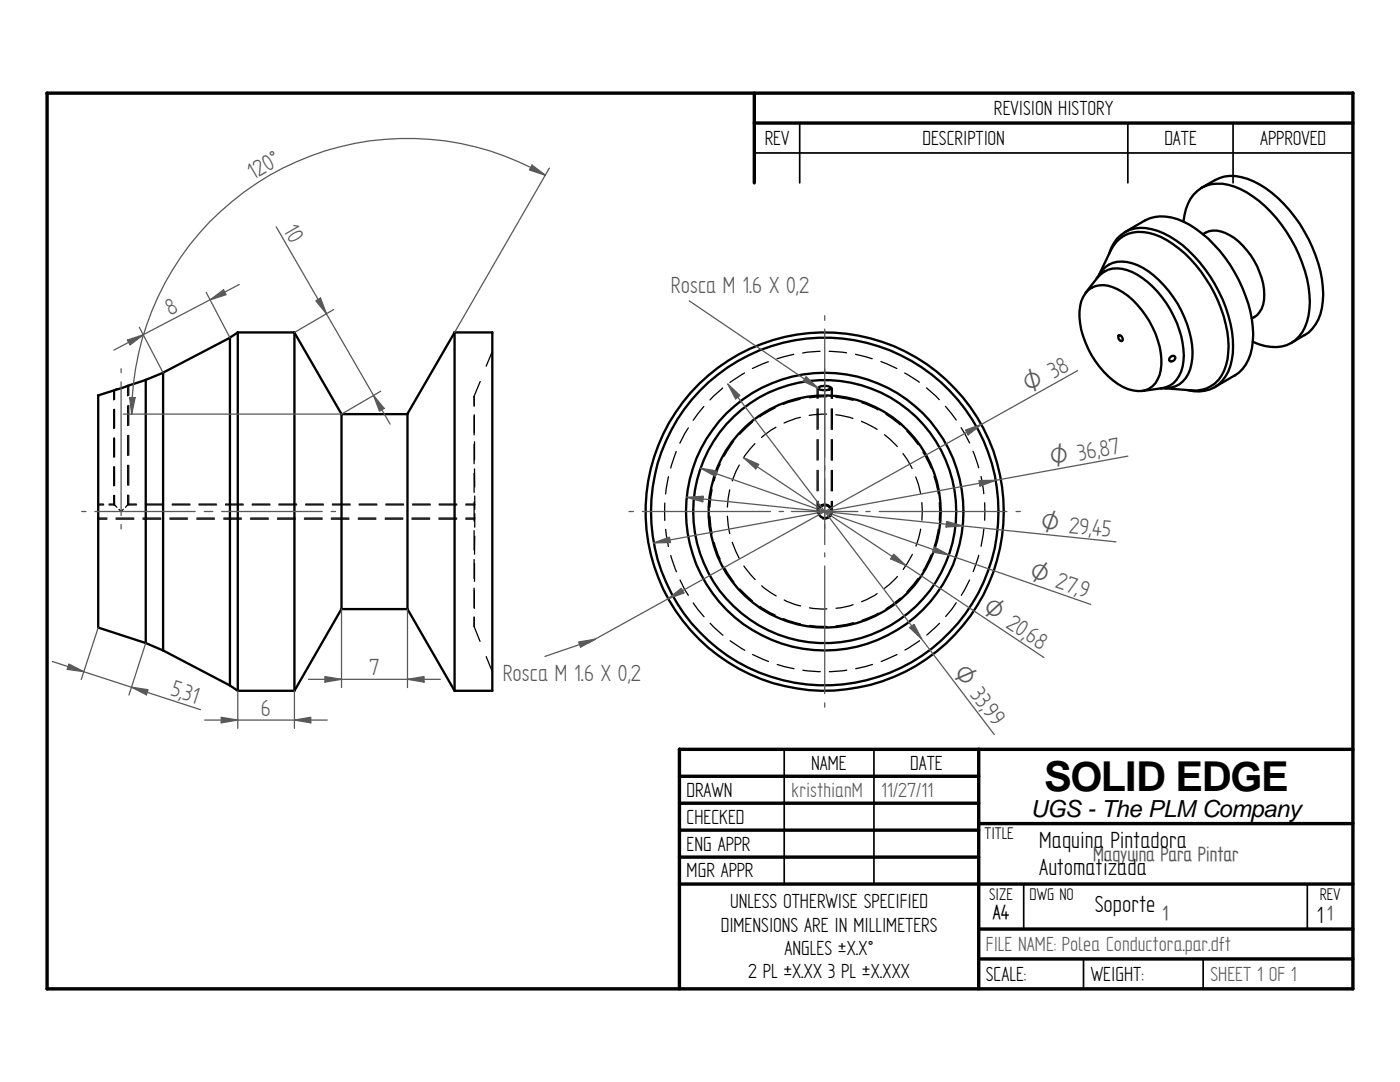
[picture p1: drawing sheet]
<svg xmlns="http://www.w3.org/2000/svg" width="279mm" height="216mm" viewBox="0 0 279 216" stroke-linecap="round" stroke-linejoin="round" font-family="sans-serif">
<g fill="none" stroke="#000" stroke-width=".68">
<path d="M9.4 18.6l260.6-.1v178.8h-260.6zM150.5 18.6v17.9M150.5 24.6h119.5M135.6 149.5v47.8M135.6 149.5h134.4M135.6 154.9h59.7M195.3 149.5v47.8M135.6 160.3h59.7M135.6 165.7h59.7M135.6 171h59.7M135.6 176.4h134.4M195.3 164.3h74.7"/>
<path d="M195.3 185.4h74.7M195.3 191.3h74.7"/>
</g>
<path d="M150.5 30.5h119.5M159.6 24.6v11.9M225.1 24.6v11.9M246.1 24.6v11.9M156.5 149.5v26.9M174.4 149.5v26.9M204.3 176.5v8.9M260.9 176.5v8.9M216.2 191.3v6M240.1 191.3v6" fill="none" stroke="#000" stroke-width=".34"/>
<g fill="none" stroke="#000" stroke-width=".47">
<path d="M239.8 37.5a9.9 9.9 0 0 1 6.8-2.4 16.6 16.6 0 0 1 9.6 5.6 28.3 28.3 0 0 1 7.9 18 9.9 9.9 0 0 1-2.9 7.6l-.9 .6M216.6 58.5l2.5-3.2a5.4 5.4 0 0 1 6.8-1 19.8 19.8 0 0 1 10.3 17.8 5.4 5.4 0 0 1-4.3 5.4l-4 .5M217.2 57.9a5 5 0 0 1 5.9-.2 17.7 17.7 0 0 1 8.7 15.1 5.4 5.4 0 0 1-3.2 5.1 7.3 7.3 0 0 1-6.5-2 18.1 18.1 0 0 1-6.7-13.7 6 6 0 0 1 1.8-4.3zM218.9 55.5a6.8 6.8 0 0 1 3.2-3 9 9 0 0 1 8.2 2.5 22 22 0 0 1 7.7 15.2 7.4 7.4 0 0 1-2.7 6.5 6.8 6.8 0 0 1-3.7 .8M219.3 54.9l2.4-4.9a6.3 6.3 0 0 1 7.6-3.5 19.4 19.4 0 0 1 10.4 7.7 27.3 27.3 0 0 1 5.5 14.8 9.9 9.9 0 0 1-2.7 7.5 6.1 6.1 0 0 1-4.8 1.4l-5.3-.4M224.5 46.3l4-2.3a9.1 9.1 0 0 1 8.9 .9 28.1 28.1 0 0 1 12.7 21.9 9.9 9.9 0 0 1-2.9 7.6l-.8 .6M224.5 46.3a6.8 6.8 0 0 0-3.1 4.3M224.5 46.3a7.5 7.5 0 0 1 6.5-.2 23.5 23.5 0 0 1 11.4 10.6 23.2 23.2 0 0 1 3.4 15.1 6.9 6.9 0 0 1-6.4 6.3l-2.3-.2M236.2 44.2a8.6 8.6 0 0 1 3.6-6.7 8.3 8.3 0 0 1 7.7 .2 26.6 26.6 0 0 1 12.4 14.8 19 19 0 0 1 1 11.6 6.7 6.7 0 0 1-8.4 4.9l-2.5-.8M240 46.7a4.7 4.7 0 0 1 5.4 .2 14.8 14.8 0 0 1 6.9 13 4.5 4.5 0 0 1-2.5 3.7M19.6 78.9v46.3l9.5 3.1M22.9 77.9l-3.3 1"/>
<path d="M25.5 77l-2.6 .9M29.1 75.8v52.5M29.1 75.8l-3.7 1.2M32.6 74.3v55.5M45.9 67.4v69.4M45.9 67.4l-13.3 7-3.6 1.4M47.4 66.3h11.4M47.5 66.3v71.5M47.5 66.3l-1.7 1.1M58.7 66.3l9.5 16.3M58.8 66.3v71.5M90.7 66.3h7.6"/>
<path d="M90.7 66.3v71.5M90.7 66.3l-9.4 16.3M98.3 66.3v71.5h-7.6M163.3 77.3l.7-.3h1a.86 .86 0 0 1 .9 .5l-.5 .3-1.1 .1a.77 .77 0 0 1-1-.6zM223.3 66.9a.72 .72 0 0 1 .6 .4 .72 .72 0 0 1 0 .7 .74 .74 0 0 1-.6-1.1zM233.4 71.4l.1-.1a.51 .51 0 0 1 .6-.3 .51 .51 0 0 1 .4 .6l-.1 .2a.51 .51 0 0 1-.7 .3 .51 .51 0 0 1-.3-.7zM246.4 74.9l-4 2.4M260.3 66.8l-2.6 1.7M68.1 82.6h13.2M68.2 82.6v38.9h13.1M81.3 82.6v38.9M29.1 128.3l3.5 1.5"/>
<path d="M32.6 129.8l13.3 7M45.9 136.8l1.6 1M47.5 137.8h11.3M68.2 121.5l-9.4 16.3M81.3 121.5l9.4 16.3"/>
<circle cx="164.6" cy="102.1" r="34.7"/>
<circle cx="164.6" cy="102.1" r="27.7"/>
<circle cx="164.6" cy="102.1" r="35.7"/>
<circle cx="164.6" cy="102.1" r="23.2"/>
<circle cx="164.6" cy="102.1" r="26.2"/>
<circle cx="164.6" cy="102.1" r="1.3"/>
</g>
<g fill="none" stroke="#000" stroke-width=".25">
<path d="M22.7 77.9v1.9M22.9 77.9v1.8M23.3 77.7l-.1 .1M23.4 77.7h.1M23.5 77.6v.1M25.5 77v2M25.7 76.9v2M95.8 76.1l-1.2 3.1M98.3 70.1l-1.3 3M144.2 77.4l-2.5 2.4M148.6 74.4l-2.9 1.9M153.3 72.2l-3.1 1.3"/>
<path d="M158.4 70.7l-3.3 .9M159.7 79.7l-3.4 1M163.1 77.4v2.1M163.3 77.5v2M163.7 70.1l-3.5 .3M165 79.2l-3.5 .2M165.5 70.1l3.5 .3M165.9 77.4v2.1M166.1 77.4v2.1M166.8 79.2l3.5 .7M170.7 70.7l3.4 .9M175.8 72.1l3.2 1.4"/>
<path d="M180.6 74.4l2.9 1.9M184.9 77.4l2.6 2.4M22.7 81.7v3.8M22.7 87.4v3.8M22.7 93.1v3.8M22.7 98.8v2M22.9 98.8v2h-1.1M22.9 81.7v3.7M22.9 87.4v3.8M22.9 93.1v3.8M25.5 98.8v1.9l-.4 .5M25.5 81v3.9"/>
<path d="M25.5 86.9v4M25.5 92.8v4M25.7 80.9v4M25.7 86.9v3.9M25.7 92.8v4M25.7 98.8v2M94.6 83v3.8M94.6 88.7v3.8M94.6 94.4v3.9M94.7 80.9l-.1-1.8v2M94.7 82.8v3.6M94.7 88.1v3.7"/>
<path d="M94.7 93.6v3.6M94.7 99v2.6M133.4 95.1l-.6 3.5M135 90.1l-1.1 3.3M137.4 85.4l-1.7 3M140.5 81.1l-2.2 2.8M142.1 97.7l-.4 3.5M143.7 92.6l-1.2 3.3M145.6 97.7l-.4 3.5M146.4 88.1l-1.9 2.9M147.5 92.8l-1.4 3.2M150.2 84.2l-2.6 2.5"/>
<path d="M150.7 88.5l-2.2 2.7M154.7 81.4l-3.1 1.8M154.9 85.3l-1.1 .6-1.8 1.4M159.7 83.3l-3.2 1.1M163.1 81.6v4.1M163.1 87.7v4.1M163.1 93.9v4.1M163.3 81.6v4M163.3 87.7v4.1M163.3 93.9v4M165 82.6l-3.5 .3M165.9 81.6v4.1"/>
<path d="M165.9 87.7v4.1M165.9 93.9v4.1M166.1 81.6v4.1M166.1 87.7v4.1M166.1 93.9v4.1M166.8 82.8l3.4 .7M171.9 84.1l3.1 1.6M172 80.4l3.2 1.4M176.5 86.7l2.6 2.4M176.8 82.7l2.8 2.1M180.2 90.5l.9 1.2 .9 1.8M181 86l2.2 2.7"/>
<path d="M182.8 95.2l.5 1.5 .4 1.8M184.2 90.3l1.6 3.1M186.4 95.1l.8 3.4M188.7 81.1l2.1 2.7M191.8 85.3l1.7 3.1M194.2 90l1.1 3.3M195.8 95.1l.5 3.4M19.6 100.8h1.1M19.6 103.4h1.7M19.6 100.6h1.1M19.6 103.6h1.7M21.8 100.6h1.1"/>
<path d="M22.8 100.7l.5 .5M23.2 103.4h3.5M23.2 103.6h3.5M23.7 101.6l.5 .5 .4-.5M25.4 100.8h1.9M25.5 100.6h1.7M28.5 103.4h3.6M28.5 103.6h3.6M29 100.8h3.6M29 100.6h3.6M33.9 103.4h3.5M33.9 103.6h3.5"/>
<path d="M34.4 100.8h3.5M34.4 100.6h3.5M39.3 103.4h3.5M39.3 103.6h3.5M39.7 100.8h3.5M39.7 100.6h3.5M44.7 103.4h3.5M44.7 103.6h3.5M45 100.8h3.6M45 100.6h3.5M50 103.4h3.6M50 103.6h3.6"/>
<path d="M50.3 100.8h3.6M50.3 100.6h3.5M55.4 103.4h3.5M55.4 103.6h3.5M55.7 100.8h3.5M55.7 100.6h3.5M60.7 103.4h3.6M60.7 103.6h3.6M61 100.8h3.6M61 100.6h3.5M66.1 103.4h3.5M66.1 103.6h3.5"/>
<path d="M66.3 100.8h3.6M66.3 100.6h3.5M71.5 103.4h3.5M71.5 103.6h3.5M71.7 100.8h3.5M71.7 100.6h3.5M76.9 103.4h3.5M76.9 103.6h3.5M77 100.8h3.6M77 100.6h3.5M82.2 103.4h3.6M82.2 103.6h3.6"/>
<path d="M82.3 100.8h3.6M82.3 100.6h3.6M87.6 103.4h3.5M87.6 103.6h3.5M87.6 100.6h3.5M87.7 100.8h3.5M93 103.4h1.7M93 100.8h1.7M93 100.6h1.7M93 103.6h1.7M94.6 100.2v3.8M94.6 105.9v3.8"/>
<path d="M94.6 111.6v3.8M94.6 117.3v3.9M94.7 117.8v3.6M94.7 112.4v3.6M94.7 102.5v2.7M94.7 107v3.6M132.7 100.4v3.4M132.8 105.6l.6 3.5M133.9 110.8l1.1 3.3M135.7 115.7l1.7 3.1M141.7 103l.4 3.5M142.5 108.2l1.2 3.3"/>
<path d="M144.6 113.2l1.9 2.9M145.2 103l.4 3.5M146.1 108.2l1.4 3.2M147.7 117.5l2.5 2.4M148.5 112.9l2.2 2.8M152 116.9l2.9 2M156.5 119.7l2.2 .9 1.1 .3M163.1 100v2.1M163.2 102.4a1.5 1.5 0 0 1 1.3-1.8 1.5 1.5 0 0 1 1.6 1.7 1.5 1.5 0 0 1-1.9 1.2M163.3 100v2.1M165.9 100v2.1M166.1 100v2.1"/>
<path d="M175 118.4l-3 1.7M179.1 115l-2.6 2.4M179.7 119.3l-2.9 2.2M182.1 110.6l-1.8 3M183.2 115.4l-2.2 2.7M183.7 105.6l-.9 3.4M184 100.3v3.5M185.8 110.7l-1.6 3.2M187.2 105.6l-.8 3.5M187.5 100.3v3.5M193.5 115.7l-1.6 3.1M195.3 110.8l-1.1 3.2"/>
<path d="M196.3 105.6l-.5 3.4M196.5 100.3v3.5M94.6 123.1v1.9M94.6 125l1.2 3M94.7 123.2l-.1 1.8M97 131l1.3 3M138.3 120.3l2.2 2.8M141.7 124.4l2.6 2.3M145.7 127.8l2.9 2M150.2 130.6l3.2 1.4M151.7 121l3 1.7M155.1 132.6l3.4 .8"/>
<path d="M156.4 123.4l3.3 1.1M160.2 133.7l3.5 .3M161.5 124.8l3.6 .2M161.5 121.3l3.5 .2M169 133.7l-3.5 .3M170.3 120.6l-2.5 .7-1 .1M170.3 124.2l-3.5 .7M174.1 132.6l-3.3 .8M175.3 122.3l-3.3 1.4M179 130.6l-3.1 1.4M183.5 127.8l-2.9 1.9M187.5 124.4l-2.5 2.3"/>
<path d="M190.8 120.3l-2.1 2.7"/>
</g>
<g fill="none" stroke="#595959" stroke-width=".25">
<path d="M24.2 73.6v.8M24.2 76.2v26.7M164.6 63v.9M164.6 65.7v43M215.1 74l-19.3 10.7M195.8 84.7l-62.5 34.8M16.3 102.1h.8M18.9 102.1h20M24.2 104.6v.9M40.8 102.1h1.7M44.2 102.1h20.1M66.1 102.1h.9"/>
<path d="M125.5 102.1h.9M128.2 102.1h25.6M133.3 119.5l2.7-2.1 .5 .9zM155.5 102.1h.9M157.9 102.1h13.3M164.6 110.3v.8M164.6 112.9v25.5M172.8 102.1h.9M175.5 102.1h25.5M202.8 102.1h.8M164.6 140.3v.8"/>
</g>
<path d="M133.3 119.5l2.7-2.1 .5 .9z" fill="#595959"/>
<path d="M192.7 85.8l3.1-1.1-2.6 2.1z" fill="none" stroke="#595959" stroke-width=".25"/>
<path d="M192.7 85.8l3.1-1.1-2.6 2.1z" fill="#595959"/>
<path d="M225.1 91l-94.6 17.3M130.5 108.3l3.1-1.1 .2 1z" fill="none" stroke="#595959" stroke-width=".25"/>
<path d="M130.5 108.3l3.1-1.1 .2 1z" fill="#595959"/>
<path d="M195.4 95.9l3.3-.1-3.1 1.2z" fill="none" stroke="#595959" stroke-width=".25"/>
<path d="M195.4 95.9l3.3-.1-3.1 1.2z" fill="#595959"/>
<path d="M137 99.2l3.4-.2-.1 1.1zM137 99.2l85.7 8.9" fill="none" stroke="#595959" stroke-width=".25"/>
<path d="M137 99.2l3.4-.2-.1 1.1z" fill="#595959"/>
<path d="M188.9 104.1l3.3 .8-3.4 .3z" fill="none" stroke="#595959" stroke-width=".25"/>
<path d="M188.9 104.1l3.3 .8-3.4 .3z" fill="#595959"/>
<path d="M139.8 93.4l3.3 .6-.4 1zM139.8 93.4l77.9 27.2" fill="none" stroke="#595959" stroke-width=".25"/>
<path d="M139.8 93.4l3.3 .6-.4 1z" fill="#595959"/>
<path d="M186.4 109.1l3 1.6-3.3-.5z" fill="none" stroke="#595959" stroke-width=".25"/>
<path d="M186.4 109.1l3 1.6-3.3-.5z" fill="#595959"/>
<path d="M148.4 91.3l3 1.4-.6 .9zM148.4 91.3l59.9 39.9" fill="none" stroke="#595959" stroke-width=".25"/>
<path d="M148.4 91.3l3 1.4-.6 .9z" fill="#595959"/>
<path d="M178.4 110.6l2.4 2.3-3-1.4z" fill="none" stroke="#595959" stroke-width=".25"/>
<path d="M178.4 110.6l2.4 2.3-3-1.4z" fill="#595959"/>
<path d="M145.2 76.6l2.5 2.3-.9 .7zM145.2 76.6l53.2 70" fill="none" stroke="#595959" stroke-width=".25"/>
<path d="M145.2 76.6l2.5 2.3-.9 .7z" fill="#595959"/>
<path d="M181.5 125.2l.9-.6 1.5 2.9z" fill="none" stroke="#595959" stroke-width=".25"/>
<path d="M181.5 125.2l.9-.6 1.5 2.9z" fill="#595959"/>
<path d="M13.8 132.5l2.9 1.5-3.3-.4z" fill="none" stroke="#595959" stroke-width=".25"/>
<path d="M13.8 132.5l2.9 1.5-3.3-.4z" fill="#595959"/>
<path d="M26.2 137.1l3.3 .5-.3 1z" fill="none" stroke="#595959" stroke-width=".25"/>
<path d="M26.2 137.1l3.3 .5-.3 1z" fill="#595959"/>
<path d="M42 59.8l2.6-2 .5 1zM10.5 132l29.5 9.6M19.6 125.2l-3.4 10.4M29.1 128.3l-3.4 10.4" fill="none" stroke="#595959" stroke-width=".25"/>
<path d="M42 59.8l2.6-2 .5 1z" fill="#595959"/>
<path d="M25.4 67.9l3.2-1.1-2.6 2z" fill="none" stroke="#595959" stroke-width=".25"/>
<path d="M25.4 67.9l3.2-1.1-2.6 2z" fill="#595959"/>
<path d="M41.1 58.3l4.8 9.1M47.8 56.8l-25.1 13M27.8 65.3l4.8 9.1M44.2 143.1l3.3 .6-3.3 .5z" fill="none" stroke="#595959" stroke-width=".25"/>
<path d="M44.2 143.1l3.3 .6-3.3 .5z" fill="#595959"/>
<path d="M58.8 143.7l3.2-.6v1.1z" fill="none" stroke="#595959" stroke-width=".25"/>
<path d="M58.8 143.7l3.2-.6v1.1z" fill="#595959"/>
<path d="M47.5 137.8v7.5M58.8 137.8v7.5M64.9 135l3.3 .6-3.3 .5zM40.9 143.7h24.4" fill="none" stroke="#595959" stroke-width=".25"/>
<path d="M64.9 135l3.3 .6-3.3 .5z" fill="#595959"/>
<path d="M81.3 135.6l3.3-.6v1.1z" fill="none" stroke="#595959" stroke-width=".25"/>
<path d="M81.3 135.6l3.3-.6v1.1z" fill="#595959"/>
<path d="M74.5 78.9l2.2 2.6-1 .5zM61.6 135.6h26.3M68.2 121.5v15.7M81.3 121.5v15.7" fill="none" stroke="#595959" stroke-width=".25"/>
<path d="M74.5 78.9l2.2 2.6-1 .5z" fill="#595959"/>
<path d="M63 60l1-.5 1.2 3.1z" fill="none" stroke="#595959" stroke-width=".25"/>
<path d="M63 60l1-.5 1.2 3.1z" fill="#595959"/>
<path d="M55.1 45.3l22.8 39.3M66.6 61.8l-7.8 4.5M76 78.1l-7.8 4.5M118.8 127.6l-10 3.4" fill="none" stroke="#595959" stroke-width=".25"/>
<path d="M115.5 128.1l3.3-.5-2.9 1.5z" fill="#595959"/>
<path d="M137.5 60l25.8 17.5M133.3 119.5l-16 8.9M115.5 128.1l3.3-.5-2.9 1.5z" fill="none" stroke="#595959" stroke-width=".25"/>
<path d="M160.9 75.1l2.4 2.4-3-1.4z" fill="#595959"/>
<path d="M106.2 32.9l2.6 2.1-3.1-1.1zM160.9 75.1l2.4 2.4-3-1.4z" fill="none" stroke="#595959" stroke-width=".25"/>
<path d="M106.2 32.9l2.6 2.1-3.1-1.1z" fill="#595959"/>
<path d="M25.9 79.3h1.1l-.7 3.3z" fill="none" stroke="#595959" stroke-width=".25"/>
<path d="M25.9 79.3h1.1l-.7 3.3z" fill="#595959"/>
<path d="M108.8 35a55 55 0 0 0-82.5 47.6M109.6 33.5l-18.9 32.8M24.6 82.6h43.6" fill="none" stroke="#595959" stroke-width=".25"/>
<text font-size="8.2" x="208.4" y="157.8">SOLID EDGE</text>
<g font-size="5.3" fill="#595959">
<text x="50.5" y="35.9" transform="rotate(-30 50.5 35.9)">120°</text>
<text x="56.4" y="45.9" transform="rotate(60 56.4 45.9)">10</text>
<text x="133.9" y="58.4">Rosca M 1.6 X 0,2</text>
<text x="34" y="63.1" transform="rotate(-28 34 63.1)">8</text>
<text x="219.7" y="91.1" transform="rotate(-10 219.7 91.1)">87</text>
<text x="217.8" y="106.8" transform="rotate(6 217.8 106.8)">45</text>
<text x="215" y="118.8" transform="rotate(19 215 118.8)">9</text>
<text x="204.4" y="127.6" transform="rotate(34 204.4 127.6)">68</text>
<text x="73.7" y="134.7">7</text>
<text x="100.3" y="135.9">Rosca M 1.6 X 0,2</text>
<text x="33.9" y="138.7" transform="rotate(18 33.9 138.7)">5,</text>
<text x="36.2" y="139.5" transform="rotate(18 36.2 139.5)">31</text>
<text x="52.1" y="142.9">6</text>
<text x="196" y="141.9" transform="rotate(53 196 141.9)">99</text>
</g>
<g font-size="5.3">
<text x="207.4" y="169.2">Maquina Pintadora</text>
<text x="207.4" y="174.6">Automatizada</text>
<text x="218.5" y="182">Soporte</text>
<text x="262.8" y="184.2">1</text>
</g>
<g font-size="5.1" fill="#595959">
<text x="205.4" y="78.4" transform="rotate(-29 205.4 78.4)">O 38</text>
<text x="209.8" y="93" transform="rotate(-10 209.8 93)">O 36,</text>
<text x="207.6" y="105.7" transform="rotate(6 207.6 105.7)">O 29,</text>
<text x="205.2" y="115.4" transform="rotate(19 205.2 115.4)">O 27,</text>
<text x="195.9" y="121.9" transform="rotate(34 195.9 121.9)">O 20,</text>
<text x="190.1" y="134.2" transform="rotate(53 190.1 134.2)">O 33,</text>
</g>
<text font-size="4.7" x="205.7" y="163">UGS - The PLM Company</text>
<g font-size="4.6">
<text x="198.4" y="22.9">REVISION HISTORY</text>
<text x="152.6" y="28.9">REV</text>
<text x="184.1" y="28.9">DESCRIPTION</text>
<text x="232.4" y="28.9">DATE</text>
<text x="251.5" y="28.9">APPROVED</text>
<text x="161.9" y="153.6">NAME</text>
<text x="181.7" y="153.6">DATE</text>
<text x="137" y="159">DRAWN</text>
<text x="137" y="164.3">CHECKED</text>
<text x="137" y="169.7">ENG APPR</text>
<text x="137" y="175.1">MGR APPR</text>
<text x="143.8" y="185.9">DIMENSIONS ARE IN MILLIMETERS</text>
<text x="145.7" y="181.2">UNLESS OTHERWISE SPECIFIED</text>
<text x="198.2" y="183.4">A4</text>
<text x="156.5" y="190.6">ANGLES ±X.X°</text>
<text x="149.3" y="195.2">2 PL ±X.XX 3 PL ±X.XXX</text>
<text x="196.8" y="195.7">SCALE:</text>
<text x="217.7" y="195.7">WEIGHT:</text>
</g>
<g font-size="4.6" fill="#595959">
<text x="157.9" y="159">kristhianM</text>
<text x="175.9" y="159">11/27/11</text>
<text x="218.1" y="171.8">Maqyuina Para Pintar</text>
<text x="232" y="183.5">1</text>
<text x="264.9" y="183.5">1</text>
<text x="196.8" y="189.8">FILE NAME: Polea Conductora.par.dft</text>
<text x="241.6" y="195.7">SHEET 1 OF 1</text>
</g>
<g font-size="3.8">
<text x="196.5" y="167.4">TITLE</text>
<text x="197.4" y="179.5">SIZE</text>
<text x="205.5" y="179.5">DWG NO</text>
<text x="263.4" y="179.5">REV</text>
</g>
</svg>
